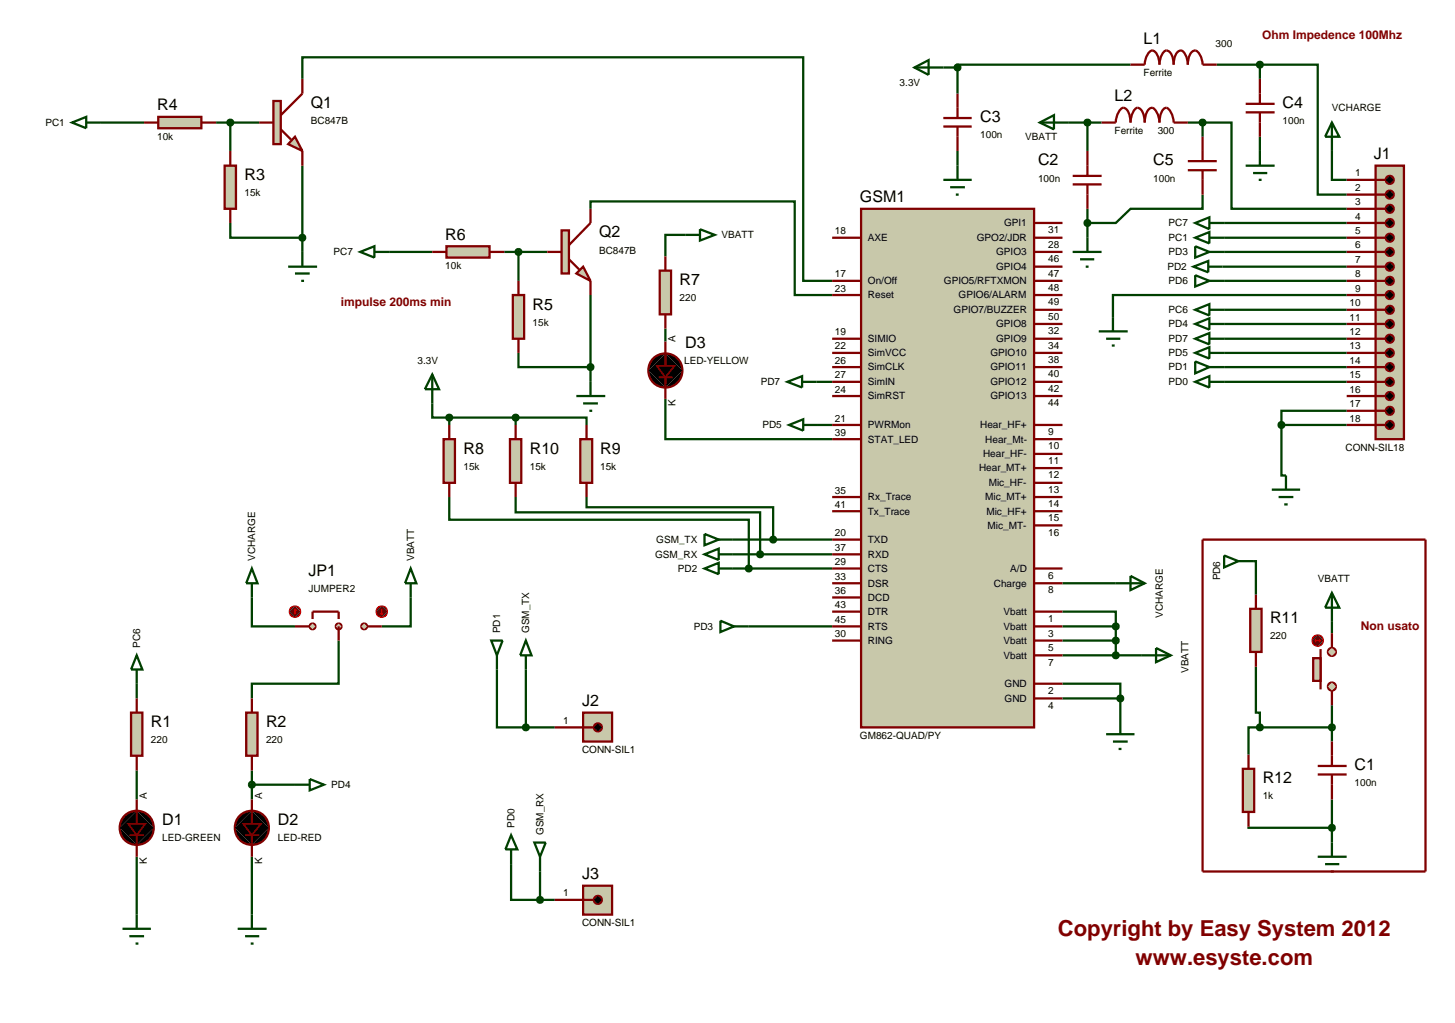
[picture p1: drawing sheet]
<svg xmlns="http://www.w3.org/2000/svg" width="257mm" height="180mm" viewBox="0 0 257 180" stroke-linecap="round" stroke-linejoin="round" font-family="sans-serif">
<g fill="none" stroke="#004000" stroke-width=".4">
<path d="M53.3 13.9v-3.8h88.3v39.4h5.1M166.3 11.9h2.5M168.8 11.9v4.6M199.3 11.4h-30.5v.5M214.5 11.4h7.6M222.1 11.4h10.2v22.9h5.1M222.1 11.4v2.5M17.8 21.6h7.6M38.1 21.6h7.6M40.6 39.3v2.6h12.7M40.6 21.6v5M53.3 29.2v15.2"/>
<path d="M104.1 36.8v-1.3h36v16.5h6.6M168.8 26.6v2.6M188.3 21.6h5.9M191.7 21.6v5M191.7 36.8v5.1M209.4 21.6h2.6M212 21.6h5.1v15.2h20.3M212 34.3v2.5h-12.7l-2.6 2.5h-5M212 21.6v2.5M215.8 39.3h21.6M222.1 24.1v2.5M234.8 26.6v5.1h2.6"/>
<path d="M68.6 44.4h7.6M88.9 44.4h7.6M91.4 44.4v5.1M104.1 52v15.3M117.3 57.9v2.3M120.9 41.4h-3.6v3.8M215.5 47h21.9M215.8 44.4h21.6M215.8 41.9h21.6M215.8 54.6h21.6M215.8 57.1h21.6M215.8 59.7h21.6"/>
<path d="M215.8 49.5h21.6M237.4 52h-41.2v3.9M76.2 71.1v2.5h3M79.2 73.6v1.3M79.2 73.6h11.7M90.9 73.6h12.5v1.3M90.9 73.6v1.3M91.4 62.2v2.5h12.7M117.3 70.3v7.1h29.4M143.9 67.3h2.8M144.2 74.9h2.5M215.8 67.3h21.6"/>
<path d="M215.8 62.2h21.6M215.8 64.7h21.6M225.9 74.9v8.9h.8M225.9 74.9h11.5M237.4 72.4h-11.5v2.5M79.2 87.6v4h52.8v8.6M90.9 87.6v2.7h43.1v7.4M103.4 87.6v1.8h32.9v5.7M129.2 97.7h17.5M129.2 95.1h17.5M220.9 98.9h.5v5.9M44.4 105.3v5.1h7.6"/>
<path d="M59.7 112.9v7.6h-15.3v2.6M72.4 105.3v5.1h-5.1M87.6 118v10.2h5.1M92.7 118v10.2M129.2 100.2h17.5M132 110.4h14.7M187.3 107.8h9.4v2.6M187.3 110.4h9.4M187.3 102.8h9.4M187.3 115.5h14M187.3 112.9h9.4M196.7 110.4v5.1"/>
<path d="M221.4 117.5v8.1h.7v2.6M234.8 109.6v2M24.1 120.5v2.6M24.1 135.8v5.1M44.4 135.8v5.1M44.4 138.3h7.6M92.7 128.2h5.1M187.3 120.5h10.2v2.6M187.3 123.1h10.2M197.5 123.1v3.8M222.1 128.2h-2v4.8M222.1 128.2h12.7"/>
<path d="M234.8 124.3v6.4M24.1 151v10.2M44.4 151v10.2M90.1 152.3v6.3h5.1M95.2 158.6h2.6M95.2 153.6v5M220.1 145.7v.2h14.7M234.8 140.9v7.6"/>
</g>
<path d="M23.1 125.6h2v7.6h-2z" fill="#c8c8aa" stroke="#800000" stroke-width=".4"/>
<path d="M24.1 123.1v2.5M24.1 133.2v2.6M24.1 140.9v4.3M24.1 147.2v3.8" fill="none" stroke="#800000" stroke-width=".4"/>
<path d="M21.7 144a2.97 2.97 0 0 1 2.4-1.1l-3 3 .1-.7zM24.1 142.9a2.95 2.95 0 0 1 3 3zM27.1 145.9a2.95 2.95 0 0 1-3 3zM21.1 145.9l3 3a2.95 2.95 0 0 1-3-3z" fill="#000" stroke="#800000" stroke-width=".4"/>
<path d="M21.1 145.9l3-3 3 3-3 3z" fill="#000"/>
<path d="M22.8 147.2h2.6" fill="none" stroke="#800000" stroke-width=".3"/>
<path d="M22.6 145.2h3l-1.5 2z" fill="#000" stroke="#800000" stroke-width=".3"/>
<path d="M24.1 115.5l1 2.5h-2zM24.1 118v2.5M21.6 163.7h5M22.8 165h2.6M23.9 166.3h.5M24.1 161.2v2.5" fill="none" stroke="#004000" stroke-width=".4"/>
<path d="M43.4 125.6h2v7.6h-2z" fill="#c8c8aa" stroke="#800000" stroke-width=".4"/>
<path d="M44.4 123.1v2.5M44.4 133.2v2.6M44.4 140.9v4.3M44.4 147.2v3.8" fill="none" stroke="#800000" stroke-width=".4"/>
<path d="M42 144a2.97 2.97 0 0 1 2.4-1.1l-3 3 .1-.7zM44.4 142.9a2.95 2.95 0 0 1 3 3zM47.4 145.9a2.95 2.95 0 0 1-3 3zM41.4 145.9l3 3a2.95 2.95 0 0 1-3-3z" fill="#000" stroke="#800000" stroke-width=".4"/>
<path d="M41.4 145.9l3-3 3 3-3 3z" fill="#000"/>
<path d="M43.2 147.2h2.5" fill="none" stroke="#800000" stroke-width=".3"/>
<path d="M42.9 145.2h3.1l-1.6 2z" fill="#000" stroke="#800000" stroke-width=".3"/>
<path d="M44.4 100.2l1 2.6h-2zM44.4 102.8v2.5M52 138.3h2.6M54.6 137.3l2.5 1-2.5 1zM41.9 163.7h5.1M43.2 165h2.5M44.2 166.3h.5M44.4 161.2v2.5" fill="none" stroke="#004000" stroke-width=".4"/>
<path d="M44 138l.4-.2-.5 .5zM44.4 137.8l.4 .2 .1 .3zM44.4 138.8l.5-.5-.2 .4zM43.9 138.3l.5 .5-.3-.1z" fill="#004000" stroke="#004000" stroke-width=".4"/>
<path d="M43.9 138.3l.5-.5 .5 .5-.5 .5z" fill="#004000"/>
<g fill="#c8c8aa" stroke="#800000" stroke-width=".4">
<path d="M52 24.1l1.3 2.5-2.5-1.2z"/>
<path d="M48.2 17.8h1.3v7.6h-1.3z"/>
</g>
<path d="M53.3 13.9v2.6l-3.8 3.8M45.7 21.6h2.5M49.5 22.8l1.8 1.8M53.3 26.6v2.6" fill="none" stroke="#800000" stroke-width=".4"/>
<path d="M50.8 47h5.1M52 48.2h2.6M53.1 49.5h.5M53.3 44.4v2.6" fill="none" stroke="#004000" stroke-width=".4"/>
<path d="M39.6 29.2h2v7.6h-2z" fill="#c8c8aa" stroke="#800000" stroke-width=".4"/>
<path d="M40.6 26.6v2.6M40.6 36.8v2.5" fill="none" stroke="#800000" stroke-width=".4"/>
<path d="M27.9 20.6h7.6v2h-7.6z" fill="#c8c8aa" stroke="#800000" stroke-width=".4"/>
<path d="M25.4 21.6h2.5M35.5 21.6h2.6" fill="none" stroke="#800000" stroke-width=".4"/>
<path d="M52.9 41.6l.4-.2-.5 .5zM53.3 41.4l.4 .2 .1 .3zM53.3 42.4l.5-.5-.1 .3zM52.8 41.9l.5 .5-.3-.1z" fill="#004000" stroke="#004000" stroke-width=".4"/>
<path d="M52.8 41.9l.5-.5 .5 .5-.5 .5z" fill="#004000"/>
<path d="M40.2 21.3l.4-.2-.5 .5zM40.6 21.1l.4 .2 .1 .3zM40.6 22.1l.5-.5-.1 .3zM40.1 21.6l.5 .5-.3-.1z" fill="#004000" stroke="#004000" stroke-width=".4"/>
<path d="M40.6 21.1l.5 .5-.5 .5-.5-.5z" fill="#004000"/>
<path d="M12.7 21.6l2.5-1v2zM15.2 21.6h2.6" fill="none" stroke="#004000" stroke-width=".4"/>
<g fill="#c8c8aa" stroke="#800000" stroke-width=".4">
<path d="M101.6 48.2l1.2-1.2 1.3 2.5z"/>
<path d="M99 40.6h1.3v7.6h-1.3z"/>
</g>
<path d="M104.1 36.8v2.5l-3.8 3.9M96.5 44.4h2.5M100.3 45.7l1.8 1.8M104.1 49.5v2.5" fill="none" stroke="#800000" stroke-width=".4"/>
<path d="M101.6 69.8h5.1M102.8 71.1h2.6M103.9 72.4h.5M104.1 67.3v2.5" fill="none" stroke="#004000" stroke-width=".4"/>
<path d="M90.4 52h2v7.7h-2z" fill="#c8c8aa" stroke="#800000" stroke-width=".4"/>
<path d="M91.4 49.5v2.5M91.4 59.7v2.5" fill="none" stroke="#800000" stroke-width=".4"/>
<path d="M78.7 43.4h7.6v2h-7.6z" fill="#c8c8aa" stroke="#800000" stroke-width=".4"/>
<path d="M76.2 44.4h2.5M86.3 44.4h2.6" fill="none" stroke="#800000" stroke-width=".4"/>
<path d="M103.7 64.4l.4-.2-.5 .5zM104.1 64.2l.3 .1 .2 .4zM104.6 64.7l-.1 .3-.4 .2zM103.6 64.7l.5 .5-.3-.1z" fill="#004000" stroke="#004000" stroke-width=".4"/>
<path d="M103.6 64.7l.5-.5 .5 .5-.5 .5z" fill="#004000"/>
<path d="M91 44.1l.4-.2-.5 .5zM91.4 43.9l.4 .2 .1 .3zM91.9 44.4l-.1 .3-.4 .2zM90.9 44.4l.5 .5-.3-.1z" fill="#004000" stroke="#004000" stroke-width=".4"/>
<path d="M90.9 44.4l.5-.5 .5 .5-.5 .5z" fill="#004000"/>
<path d="M63.5 44.4l2.5-1v2zM66 44.4h2.6M120.9 41.4h2.5M123.4 40.4l2.6 1-2.6 1zM138.8 67.3l2.6-1v2zM139.1 74.9l2.5-1v2zM141.4 67.3h2.5M141.6 74.9h2.6M124.2 94.1l2.5 1-2.5 1zM124.2 97.7l2.5-1v2zM126.7 95.1h2.5M126.7 97.7h2.5" fill="none" stroke="#004000" stroke-width=".4"/>
<path d="M114.9 63.4a2.97 2.97 0 0 1 2.4-1.1l-3 3 .1-.7zM117.3 62.3a2.95 2.95 0 0 1 3 3zM120.3 65.3a2.95 2.95 0 0 1-3 3zM114.3 65.3l3 3a2.95 2.95 0 0 1-3-3z" fill="#000" stroke="#800000" stroke-width=".4"/>
<path d="M114.3 65.3l3-3 3 3-3 3z" fill="#000"/>
<path d="M116.1 66.5h2.5" fill="none" stroke="#800000" stroke-width=".3"/>
<path d="M117.3 60.2v4.3M117.3 66.5v3.8" fill="none" stroke="#800000" stroke-width=".4"/>
<path d="M115.8 64.5h3.1l-1.6 2z" fill="#000" stroke="#800000" stroke-width=".3"/>
<path d="M151.8 36.8h30.5v91.4h-30.5z" fill="#c8c8aa" stroke="#800000" stroke-width=".4"/>
<g fill="none" stroke="#800000" stroke-width=".4">
<path d="M182.3 39.3h5M146.7 52h5.1M146.7 49.5h5.1M146.7 41.9h5.1M146.7 59.7h5.1M182.3 52h5M182.3 49.5h5M182.3 41.9h5M182.3 59.7h5M182.3 57.1h5M182.3 44.4h5M182.3 47h5"/>
<path d="M182.3 54.6h5M146.7 74.9h5.1M146.7 77.4h5.1M146.7 62.2h5.1M146.7 64.7h5.1M146.7 67.3h5.1M146.7 69.8h5.1M182.3 74.9h5M182.3 77.4h5M182.3 62.2h5M182.3 64.7h5M182.3 67.3h5"/>
<path d="M182.3 69.8h5M146.7 87.6h5.1M146.7 90.1h5.1M146.7 95.1h5.1M146.7 97.7h5.1M182.3 80h5M182.3 82.5h5M182.3 85.1h5M182.3 87.6h5M182.3 90.1h5M182.3 92.6h5M146.7 107.8h5.1"/>
<path d="M146.7 110.4h5.1M146.7 112.9h5.1M146.7 100.2h5.1M146.7 102.8h5.1M146.7 105.3h5.1M182.3 107.8h5M182.3 110.4h5M182.3 112.9h5M182.3 115.5h5M182.3 100.2h5M182.3 102.8h5M182.3 120.5h5"/>
<path d="M182.3 123.1h5"/>
</g>
<path d="M116.3 47.7h2v7.7h-2z" fill="#c8c8aa" stroke="#800000" stroke-width=".4"/>
<path d="M117.3 45.2v2.5M117.3 55.4v2.5" fill="none" stroke="#800000" stroke-width=".4"/>
<path d="M124.2 100.2l2.5-1v2zM126.7 100.2h2.5M127 109.4l2.4 1-2.4 1zM129.4 110.4h2.6" fill="none" stroke="#004000" stroke-width=".4"/>
<path d="M78.2 77.4h2v7.7h-2z" fill="#c8c8aa" stroke="#800000" stroke-width=".4"/>
<path d="M79.2 74.9v2.5M79.2 85.1v2.5" fill="none" stroke="#800000" stroke-width=".4"/>
<path d="M102.3 77.4h2.1v7.7h-2.1z" fill="#c8c8aa" stroke="#800000" stroke-width=".4"/>
<path d="M103.4 74.9v2.5M103.4 85.1v2.5" fill="none" stroke="#800000" stroke-width=".4"/>
<path d="M76.2 66l1.2 2.6h-2.5zM76.2 66v5.1" fill="none" stroke="#004000" stroke-width=".4"/>
<path d="M131.6 99.9l.4-.2-.5 .5zM132 99.7l.4 .2 .1 .3zM132 100.7l.5-.5-.2 .4zM131.5 100.2l.5 .5-.3-.1z" fill="#004000" stroke="#004000" stroke-width=".4"/>
<path d="M132 99.7l.5 .5-.5 .5-.5-.5z" fill="#004000"/>
<path d="M89.9 77.4h2v7.7h-2z" fill="#c8c8aa" stroke="#800000" stroke-width=".4"/>
<path d="M90.9 74.9v2.5M90.9 85.1v2.5" fill="none" stroke="#800000" stroke-width=".4"/>
<path d="M78.8 73.3l.4-.2-.5 .5zM79.2 73.1l.4 .2 .1 .3zM79.7 73.6l-.1 .3-.4 .2zM78.7 73.6l.5 .5-.4-.2z" fill="#004000" stroke="#004000" stroke-width=".4"/>
<path d="M78.7 73.6l.5-.5 .5 .5-.5 .5z" fill="#004000"/>
<path d="M90.5 73.3l.4-.2-.5 .5zM90.9 73.1l.3 .1 .2 .4zM91.4 73.6l-.1 .3-.4 .2zM90.4 73.6l.5 .5-.4-.2z" fill="#004000" stroke="#004000" stroke-width=".4"/>
<path d="M90.4 73.6l.5-.5 .5 .5-.5 .5z" fill="#004000"/>
<path d="M133.6 97.4l.4-.2-.5 .5zM134 97.2l.4 .2 .1 .3zM134.5 97.7l-.1 .3-.4 .2zM133.5 97.7l.5 .5-.4-.2z" fill="#004000" stroke="#004000" stroke-width=".4"/>
<path d="M133.5 97.7l.5-.5 .5 .5-.5 .5z" fill="#004000"/>
<path d="M136 94.7l.3-.1-.5 .5zM136.3 94.6l.3 .1 .2 .4zM136.8 95.1l-.2 .4-.3 .1zM135.8 95.1l.5 .5-.4-.2z" fill="#004000" stroke="#004000" stroke-width=".4"/>
<path d="M136.3 94.6l.5 .5-.5 .5-.5-.5z" fill="#004000"/>
<path d="M195 129.4h5M196.2 130.7h2.6M197.2 132h.5M197.5 126.9v2.5" fill="none" stroke="#004000" stroke-width=".4"/>
<path d="M197.1 122.8l.4-.2-.5 .5zM197.5 122.6l.4 .2 .1 .3zM198 123.1l-.1 .3-.4 .2zM197 123.1l.5 .5-.4-.2z" fill="#004000" stroke="#004000" stroke-width=".4"/>
<path d="M197 123.1l.5-.5 .5 .5-.5 .5z" fill="#004000"/>
<path d="M196.7 102.8h5.1M199.3 101.5l2.5 1.3-2.5 1.2zM201.3 115.5h5.1M203.8 114.2l2.6 1.3-2.6 1.2z" fill="none" stroke="#004000" stroke-width=".4"/>
<path d="M196.3 115.2l.4-.2-.5 .5zM196.7 115l.4 .2 .1 .3zM197.2 115.5l-.1 .3-.4 .2zM196.2 115.5l.5 .5-.3-.1z" fill="#004000" stroke="#004000" stroke-width=".4"/>
<path d="M196.2 115.5l.5-.5 .5 .5-.5 .5z" fill="#004000"/>
<path d="M196.3 112.6l.4-.2-.5 .5zM196.7 112.4l.4 .2 .1 .3zM196.7 113.4l.5-.5-.1 .3zM196.2 112.9l.5 .5-.3-.1z" fill="#004000" stroke="#004000" stroke-width=".4"/>
<path d="M196.2 112.9l.5-.5 .5 .5-.5 .5z" fill="#004000"/>
<path d="M196.3 110.1l.4-.2-.5 .5zM196.7 109.9l.4 .2 .1 .3zM197.2 110.4l-.1 .3-.4 .2zM196.2 110.4l.5 .5-.4-.2z" fill="#004000" stroke="#004000" stroke-width=".4"/>
<path d="M196.2 110.4l.5-.5 .5 .5-.5 .5z" fill="#004000"/>
<path d="M90.1 147.2l1.1 2.5h-2.1zM90.1 149.7v2.6" fill="none" stroke="#004000" stroke-width=".4"/>
<path d="M55.1 109.1v-1.3h4.6v1.3" fill="none" stroke="#800000" stroke-width=".4"/>
<g fill="#c8c8aa" stroke="#800000" stroke-width=".4">
<path d="M54.8 110l.3-.1-.5 .5zM55.1 109.9l.4 .2 .1 .3zM55.6 110.4l-.1 .3-.4 .2zM54.6 110.4l.5 .5-.4-.2z"/>
<path d="M63.9 110l.3-.1-.5 .5zM64.2 109.9l.3 .1 .2 .4zM64.7 110.4l-.2 .4-.3 .1zM63.7 110.4l.5 .5-.4-.2z"/>
<path d="M59.4 110l.3-.1-.5 .5zM59.7 109.9l.3 .1 .2 .4zM60.2 110.4l-.1 .3-.4 .2zM59.2 110.4l.5 .5-.4-.2z"/>
</g>
<g fill="#c8c8aa">
<path d="M55.1 109.9l.5 .5-.5 .5-.5-.5z"/>
<path d="M64.2 109.9l.5 .5-.5 .5-.5-.5z"/>
<path d="M59.7 109.9l.5 .5-.5 .5-.5-.5z"/>
</g>
<path d="M52 110.4h2.6M59.7 110.4v2.5M64.7 110.4h2.6" fill="none" stroke="#800000" stroke-width=".4"/>
<path d="M51.3 107.1l.7-.3-1 1zM52 106.8a.94 .94 0 0 1 1 1zM53 107.8a.94 .94 0 0 1-1 1zM51 107.8l1 1a.94 .94 0 0 1-1-1z" fill="#400000" stroke="#f00" stroke-width=".2"/>
<path d="M51 107.8l1-1 1 1-1 1z" fill="#400000"/>
<path d="M52 107.3l-.2 .3M52 107.3l.3 .3M52 107.3v1" fill="none" stroke="#f00" stroke-width=".2"/>
<path d="M66.6 107.1l.7-.3-1 1zM67.3 106.8a.94 .94 0 0 1 1 1zM68.3 107.8a.94 .94 0 0 1-1 1zM66.3 107.8l1 1a.94 .94 0 0 1-1-1z" fill="#400000" stroke="#f00" stroke-width=".2"/>
<path d="M66.3 107.8l1-1 1 1-1 1z" fill="#400000"/>
<path d="M67 108.1l.3 .2M67.3 107.3v1M67.5 108.1l-.2 .2" fill="none" stroke="#f00" stroke-width=".2"/>
<g fill="none" stroke="#004000" stroke-width=".4">
<path d="M183.3 21.6l2.5-1.3v2.5zM183.3 21.6h5M234.8 21.6l1.3 2.5h-2.5zM234.8 21.6v5M224.2 86.3h5M225.4 87.6h2.6M226.4 88.9h.6M226.7 83.8v2.5M86.6 112.9h2l-1 2.6zM87.6 115.5v2.5M92.7 112.9l1 2.6h-2zM92.7 115.5v2.5"/>
<path d="M94.2 148.5h2l-1 2.5zM95.2 151v2.6"/>
</g>
<path d="M242.5 29.2h5v48.2h-5z" fill="#c8c8aa" stroke="#800000" stroke-width=".4"/>
<g fill="none" stroke="#800000" stroke-width=".4">
<path d="M237.4 31.7h6.8M237.4 34.3h6.8M237.4 36.8h6.8M237.4 39.3h6.8M237.4 41.9h6.8M237.4 44.4h6.8M237.4 47h6.8M237.4 49.5h6.8M237.4 52h6.8M237.4 54.6h6.8M237.4 57.1h6.8M237.4 59.7h6.8"/>
<path d="M237.4 62.2h6.8M237.4 64.7h6.8M237.4 67.3h6.8M237.4 69.8h6.8M237.4 72.4h6.8M237.4 74.9h6.8"/>
</g>
<g fill="#000" stroke="#800000" stroke-width=".4">
<path d="M244.5 31.2l.5-.2-.7 .7zM245 31a.68 .68 0 0 1 .7 .7zM245.7 31.7a.68 .68 0 0 1-.7 .7zM244.3 31.7l.7 .7a.68 .68 0 0 1-.7-.7z"/>
<path d="M244.5 33.8l.5-.2-.7 .7zM245 33.6a.68 .68 0 0 1 .7 .7zM245.7 34.3a.68 .68 0 0 1-.7 .7zM244.3 34.3l.7 .7a.68 .68 0 0 1-.7-.7z"/>
<path d="M244.5 36.3l.5-.2-.7 .7zM245 36.1a.68 .68 0 0 1 .7 .7zM245.7 36.8a.68 .68 0 0 1-.7 .7zM244.3 36.8l.7 .7a.68 .68 0 0 1-.7-.7z"/>
<path d="M244.5 38.8l.5-.2-.7 .7zM245 38.6a.68 .68 0 0 1 .7 .7zM245.7 39.3a.68 .68 0 0 1-.7 .7zM244.3 39.3l.7 .7a.68 .68 0 0 1-.7-.7z"/>
<path d="M244.5 41.4l.5-.2-.7 .7zM245 41.2a.68 .68 0 0 1 .7 .7zM245.7 41.9a.68 .68 0 0 1-.7 .7zM244.3 41.9l.7 .7a.68 .68 0 0 1-.7-.7z"/>
<path d="M244.5 43.9l.5-.2-.7 .7zM245 43.7a.68 .68 0 0 1 .7 .7zM245.7 44.4a.68 .68 0 0 1-.7 .7zM244.3 44.4l.7 .7a.68 .68 0 0 1-.7-.7z"/>
<path d="M244.5 46.5l.5-.2-.7 .7zM245 46.3a.68 .68 0 0 1 .7 .7zM245.7 47a.68 .68 0 0 1-.7 .7zM244.3 47l.7 .7a.68 .68 0 0 1-.7-.7z"/>
<path d="M244.5 49l.5-.2-.7 .7zM245 48.8a.68 .68 0 0 1 .7 .7zM245.7 49.5a.68 .68 0 0 1-.7 .7zM244.3 49.5l.7 .7a.68 .68 0 0 1-.7-.7z"/>
<path d="M244.5 51.5l.5-.2-.7 .7zM245 51.3a.68 .68 0 0 1 .7 .7zM245.7 52a.68 .68 0 0 1-.7 .7zM244.3 52l.7 .7a.68 .68 0 0 1-.7-.7z"/>
<path d="M244.5 54.1l.5-.2-.7 .7zM245 53.9a.68 .68 0 0 1 .7 .7zM245.7 54.6a.68 .68 0 0 1-.7 .7zM244.3 54.6l.7 .7a.68 .68 0 0 1-.7-.7z"/>
<path d="M244.5 56.6l.5-.2-.7 .7zM245 56.4a.68 .68 0 0 1 .7 .7zM245.7 57.1a.68 .68 0 0 1-.7 .7zM244.3 57.1l.7 .7a.68 .68 0 0 1-.7-.7z"/>
<path d="M244.5 59.2l.5-.2-.7 .7zM245 59a.68 .68 0 0 1 .7 .7zM245.7 59.7a.68 .68 0 0 1-.7 .7zM244.3 59.7l.7 .7a.68 .68 0 0 1-.7-.7z"/>
<path d="M244.5 61.7l.5-.2-.7 .7zM245 61.5a.68 .68 0 0 1 .7 .7zM245.7 62.2a.68 .68 0 0 1-.7 .7zM244.3 62.2l.7 .7a.68 .68 0 0 1-.7-.7z"/>
<path d="M244.5 64.2l.5-.2-.7 .7zM245 64a.68 .68 0 0 1 .7 .7zM245.7 64.7a.68 .68 0 0 1-.7 .7zM244.3 64.7l.7 .7a.68 .68 0 0 1-.7-.7z"/>
<path d="M244.5 66.8l.5-.2-.7 .7zM245 66.6a.68 .68 0 0 1 .7 .7zM245.7 67.3a.68 .68 0 0 1-.7 .7zM244.3 67.3l.7 .7a.68 .68 0 0 1-.7-.7z"/>
<path d="M244.5 69.3l.5-.2-.7 .7zM245 69.1a.68 .68 0 0 1 .7 .7zM245.7 69.8a.68 .68 0 0 1-.7 .7zM244.3 69.8l.7 .7a.68 .68 0 0 1-.7-.7z"/>
<path d="M244.5 71.9l.5-.2-.7 .7zM245 71.7a.68 .68 0 0 1 .7 .7zM245.7 72.4a.68 .68 0 0 1-.7 .7zM244.3 72.4l.7 .7a.68 .68 0 0 1-.7-.7z"/>
<path d="M244.5 74.4l.5-.2-.7 .7zM245 74.2a.68 .68 0 0 1 .7 .7zM245.7 74.9a.68 .68 0 0 1-.7 .7zM244.3 74.9l.7 .7a.68 .68 0 0 1-.7-.7z"/>
</g>
<g fill="#000">
<path d="M245 31l.7 .7-.7 .7-.7-.7zM245 33.6l.7 .7-.7 .7-.7-.7zM245 36.1l.7 .7-.7 .7-.7-.7zM245 38.6l.7 .7-.7 .7-.7-.7zM245 41.2l.7 .7-.7 .7-.7-.7zM245 43.7l.7 .7-.7 .7-.7-.7zM245 46.3l.7 .7-.7 .7-.7-.7zM245 48.8l.7 .7-.7 .7-.7-.7zM245 51.3l.7 .7-.7 .7-.7-.7zM245 53.9l.7 .7-.7 .7-.7-.7zM245 56.4l.7 .7-.7 .7-.7-.7zM245 59l.7 .7-.7 .7-.7-.7z"/>
<path d="M245 61.5l.7 .7-.7 .7-.7-.7zM245 64l.7 .7-.7 .7-.7-.7zM245 66.6l.7 .7-.7 .7-.7-.7zM245 69.1l.7 .7-.7 .7-.7-.7zM245 71.7l.7 .7-.7 .7-.7-.7zM245 74.2l.7 .7-.7 .7-.7-.7z"/>
</g>
<g fill="none" stroke="#004000" stroke-width=".4">
<path d="M161.2 11.9l2.5-1.3v2.6zM161.2 11.9h5.1M210.7 39.3l2.5-1v2.1zM213.2 39.3h2.6M210.4 47l2.6-1v2zM210.7 41.9l2.5-1v2zM210.7 43.4l2.5 1-2.5 1zM210.7 54.6l2.5-1v2zM210.7 57.1l2.5-1v2zM210.7 59.7l2.5-1v2zM213 47h2.5M213.2 41.9h2.6"/>
<path d="M213.2 44.4h2.6M213.2 54.6h2.6M213.2 57.1h2.6M213.2 59.7h2.6M210.7 62.2l2.5-1v2zM210.7 63.7l2.5 1-2.5 1.1zM210.7 67.3l2.5-1v2zM213.2 62.2h2.6M213.2 64.7h2.6M213.2 67.3h2.6"/>
</g>
<path d="M102.8 125.6h5.1v5.1h-5.1z" fill="#c8c8aa" stroke="#800000" stroke-width=".4"/>
<path d="M97.8 128.2h6.8" fill="none" stroke="#800000" stroke-width=".4"/>
<path d="M104.9 127.7l.5-.2-.7 .7zM105.4 127.5a.68 .68 0 0 1 .7 .7zM105.4 128.9l.7-.7a.68 .68 0 0 1-.7 .7zM104.7 128.2l.7 .7a.68 .68 0 0 1-.7-.7z" fill="#000" stroke="#800000" stroke-width=".4"/>
<path d="M104.7 128.2l.7-.7 .7 .7-.7 .7z" fill="#000"/>
<path d="M102.8 156.1h5.1v5.1h-5.1z" fill="#c8c8aa" stroke="#800000" stroke-width=".4"/>
<path d="M97.8 158.6h6.8" fill="none" stroke="#800000" stroke-width=".4"/>
<path d="M104.9 158.1l.5-.2-.7 .7zM105.4 157.9a.68 .68 0 0 1 .7 .7zM105.4 159.3l.7-.7a.68 .68 0 0 1-.7 .7zM104.7 158.6l.7 .7a.68 .68 0 0 1-.7-.7z" fill="#000" stroke="#800000" stroke-width=".4"/>
<path d="M104.7 158.6l.7-.7 .7 .7-.7 .7z" fill="#000"/>
<path d="M92.3 127.9l.4-.2-.5 .5zM92.7 127.7l.3 .1 .2 .4zM93.2 128.2l-.2 .4-.3 .1zM92.2 128.2l.5 .5-.3-.1z" fill="#004000" stroke="#004000" stroke-width=".4"/>
<path d="M92.2 128.2l.5-.5 .5 .5-.5 .5z" fill="#004000"/>
<path d="M94.9 158.2l.3-.1-.5 .5zM95.2 158.1l.3 .1 .2 .4zM95.7 158.6l-.2 .4-.3 .1zM94.7 158.6l.5 .5-.4-.2z" fill="#004000" stroke="#004000" stroke-width=".4"/>
<path d="M95.2 158.1l.5 .5-.5 .5-.5-.5z" fill="#004000"/>
<path d="M210.7 48.5l2.5 1-2.5 1zM213.2 49.5h2.6M72.4 100.2l1 2.6h-2zM72.4 102.8v2.5" fill="none" stroke="#004000" stroke-width=".4"/>
<path d="M232.3 135h5.1M232.3 136.5h5.1M234.8 130.7v4.3M234.8 136.5v4.4" fill="none" stroke="#800000" stroke-width=".4"/>
<g fill="#c8c8aa" stroke="#800000" stroke-width=".4">
<path d="M234.3 114.4l.5-.2-.7 .7zM234.8 114.2a.68 .68 0 0 1 .7 .7zM235.5 114.9a.68 .68 0 0 1-.7 .7zM234.1 114.9l.7 .7a.68 .68 0 0 1-.7-.7z"/>
<path d="M234.3 120.5l.5-.2-.7 .7zM234.8 120.3a.68 .68 0 0 1 .7 .7zM234.8 121.7l.7-.7a.68 .68 0 0 1-.7 .7zM234.1 121l.7 .7a.68 .68 0 0 1-.7-.7z"/>
</g>
<g fill="#c8c8aa">
<path d="M234.1 114.9l.7-.7 .7 .7-.7 .7z"/>
<path d="M234.8 120.3l.7 .7-.7 .7-.7-.7z"/>
</g>
<path d="M232.8 114.4v7.1" fill="none" stroke="#800000" stroke-width=".4"/>
<path d="M231.5 116h1.3v4h-1.3z" fill="#c8c8aa" stroke="#800000" stroke-width=".4"/>
<path d="M234.8 111.6v2.6M234.8 121.8v2.5" fill="none" stroke="#800000" stroke-width=".4"/>
<path d="M231.6 112.2l.7-.3-1 1zM232.3 111.9a.94 .94 0 0 1 1 1zM232.3 113.9l1-1a.94 .94 0 0 1-1 1zM231.3 112.9l1 1a.94 .94 0 0 1-1-1z" fill="#400000" stroke="#f00" stroke-width=".2"/>
<path d="M232.3 111.9l1 1-1 1-1-1z" fill="#400000"/>
<path d="M231.8 112.9h1M231.8 112.9l.2 .3M232 112.7l-.2 .2M232.5 112.7l.3 .2M232.8 112.9l-.3 .3" fill="none" stroke="#f00" stroke-width=".2"/>
<path d="M215.8 97.9l2.5 1-2.5 1.1zM218.3 98.9h2.6M234.8 104.5l1.3 2.6h-2.5zM234.8 104.5v5.1M232.3 151h5.1M233.6 152.3h2.5M234.6 153.6h.5M234.8 148.5v2.5" fill="none" stroke="#004000" stroke-width=".4"/>
<path d="M220.4 107.3h2v7.6h-2z" fill="#c8c8aa" stroke="#800000" stroke-width=".4"/>
<path d="M221.4 104.8v2.5M221.4 114.9v2.6" fill="none" stroke="#800000" stroke-width=".4"/>
<path d="M234.4 127.9l.4-.2-.5 .5zM234.8 127.7l.4 .2 .1 .3zM235.3 128.2l-.1 .3-.4 .2zM234.3 128.2l.5 .5-.3-.1z" fill="#004000" stroke="#004000" stroke-width=".4"/>
<path d="M234.3 128.2l.5-.5 .5 .5-.5 .5z" fill="#004000"/>
<path d="M219.1 135.5h2v7.6h-2z" fill="#c8c8aa" stroke="#800000" stroke-width=".4"/>
<path d="M220.1 133v2.5M220.1 143.1v2.6" fill="none" stroke="#800000" stroke-width=".4"/>
<path d="M221.7 127.9l.4-.2-.5 .5zM222.1 127.7l.4 .2 .1 .3zM222.6 128.2l-.1 .3-.4 .2zM221.6 128.2l.5 .5-.3-.1z" fill="#004000" stroke="#004000" stroke-width=".4"/>
<path d="M221.6 128.2l.5-.5 .5 .5-.5 .5z" fill="#004000"/>
<path d="M234.4 145.6l.4-.2-.5 .5zM234.8 145.4l.4 .2 .1 .3zM235.3 145.9l-.1 .3-.4 .2zM234.3 145.9l.5 .5-.4-.2z" fill="#004000" stroke="#004000" stroke-width=".4"/>
<path d="M234.3 145.9l.5-.5 .5 .5-.5 .5z" fill="#004000"/>
<path d="M225.6 74.5l.3-.1-.5 .5zM225.9 74.4l.3 .1 .2 .4zM226.4 74.9l-.2 .4-.3 .1zM225.4 74.9l.5 .5-.4-.2z" fill="#004000" stroke="#004000" stroke-width=".4"/>
<path d="M225.4 74.9l.5-.5 .5 .5-.5 .5z" fill="#004000"/>
<path d="M166.3 31.7h5M167.5 33h2.6M168.5 34.3h.5M168.8 29.2v2.5M189.1 44.4h5.1M190.4 45.7h2.5M191.4 47h.5M191.7 41.9v2.5M193.7 58.4h5.1M195 59.7h2.5M196.2 55.9v2.5M196 60.9h.5" fill="none" stroke="#004000" stroke-width=".4"/>
<path d="M168.8 16.5v4.3M199.3 11.4h2.5a2.6 2.6 0 0 1 1.3-2.5 2.31 2.31 0 0 1 1.3 2.5 2.58 2.58 0 0 1 1.2-2.5 1.44 1.44 0 0 1 1.1 1.3l.2 1.2a2.98 2.98 0 0 1 .9-2.4 .85 .85 0 0 1 1.2 .7l.3 1.1 .1 .6a2.98 2.98 0 0 1 .9-2.4 .91 .91 0 0 1 1.2 .7l.4 1.1 .1 .6h2.5M166.3 20.8h5M166.3 22.3h5M168.8 22.3v4.3M189.1 31h5.1M189.1 32.5h5.1M191.7 26.6v4.4M191.7 32.5v4.3M194.2 21.6h2.5a2.79 2.79 0 0 1 1.3-2.6 1.5 1.5 0 0 1 1.1 1.3l.2 1.3a2.77 2.77 0 0 1 1.2-2.6 1.5 1.5 0 0 1 1.1 1.3l.2 1.3a3.2 3.2 0 0 1 .9-2.5 .9 .9 0 0 1 1.2 .7l.4 1.2 .1 .6a3.4 3.4 0 0 1 .9-2.5l.3-.1a2.79 2.79 0 0 1 1.3 2.6h2.5" fill="none" stroke="#800000" stroke-width=".4"/>
<path d="M168.5 11.5l.3-.1-.5 .5zM168.8 11.4l.3 .1 .2 .4zM168.8 12.4l.5-.5-.2 .4zM168.3 11.9l.5 .5-.4-.2z" fill="#004000" stroke="#004000" stroke-width=".4"/>
<path d="M168.8 11.4l.5 .5-.5 .5-.5-.5z" fill="#004000"/>
<path d="M219.6 18.3h5.1M219.6 19.8h5.1M222.1 13.9v4.4M222.1 19.8v4.3" fill="none" stroke="#800000" stroke-width=".4"/>
<path d="M221.7 11.1l.4-.2-.5 .5zM222.1 10.9l.4 .2 .1 .3zM222.6 11.4l-.1 .3-.4 .2zM221.6 11.4l.5 .5-.4-.2z" fill="#004000" stroke="#004000" stroke-width=".4"/>
<path d="M221.6 11.4l.5-.5 .5 .5-.5 .5z" fill="#004000"/>
<path d="M219.6 29.2h5.1M220.9 30.5h2.5M221.9 31.7h.5M222.1 26.6v2.6" fill="none" stroke="#004000" stroke-width=".4"/>
<path d="M191.4 21.2l.3-.1-.5 .5zM191.7 21.1l.4 .2 .1 .3zM192.2 21.6l-.2 .4-.3 .1zM191.2 21.6l.5 .5-.3-.1z" fill="#004000" stroke="#004000" stroke-width=".4"/>
<path d="M191.7 21.1l.5 .5-.5 .5-.5-.5z" fill="#004000"/>
<path d="M209.4 28.4h5.1M209.4 30h5.1M212 24.1v4.3M212 30v4.3" fill="none" stroke="#800000" stroke-width=".4"/>
<path d="M211.7 21.2l.3-.1-.5 .5zM212 21.1l.4 .2 .1 .3zM212.5 21.6l-.1 .3-.4 .2zM211.5 21.6l.5 .5-.3-.1z" fill="#004000" stroke="#004000" stroke-width=".4"/>
<path d="M212 21.1l.5 .5-.5 .5-.5-.5z" fill="#004000"/>
<path d="M191.3 39l.4-.2-.5 .5zM191.7 38.8l.3 .1 .2 .4zM192.2 39.3l-.2 .4-.3 .1zM191.2 39.3l.5 .5-.3-.1z" fill="#004000" stroke="#004000" stroke-width=".4"/>
<path d="M191.2 39.3l.5-.5 .5 .5-.5 .5z" fill="#004000"/>
<path d="M212 95.1h39.3v58.5h-39.3z" fill="none" stroke="#800000" stroke-width=".4"/>
<g font-size="3.9" fill="#800000">
<text x="186.5" y="164.9">Copyright by Easy System 2012</text>
<text x="200.2" y="170">www.esyste.com</text>
</g>
<g font-size="2.8">
<text x="201.6" y="7.8">L1</text>
<text x="196.5" y="17.9">L2</text>
<text x="27.7" y="19.5">R4</text>
<text x="54.8" y="19.1">Q1</text>
<text x="172.8" y="21.6">C3</text>
<text x="226.1" y="19.1">C4</text>
<text x="183" y="29.2">C2</text>
<text x="203.3" y="29.2">C5</text>
<text x="242.2" y="28.1">J1</text>
<text x="43.1" y="31.8">R3</text>
<text x="151.6" y="35.7">GSM1</text>
<text x="105.6" y="41.9">Q2</text>
<text x="78.5" y="42.3">R6</text>
<text x="119.8" y="50.3">R7</text>
<text x="93.9" y="54.6">R5</text>
<text x="120.8" y="61.3">D3</text>
<text x="81.7" y="80">R8</text>
<text x="93.4" y="80">R10</text>
<text x="105.8" y="80">R9</text>
<text x="54.4" y="101.5">JP1</text>
<text x="223.9" y="109.9">R11</text>
<text x="102.6" y="124.5">J2</text>
<text x="26.6" y="128.2">R1</text>
<text x="46.9" y="128.2">R2</text>
<text x="238.8" y="135.8">C1</text>
<text x="222.6" y="138.1">R12</text>
<text x="28.6" y="145.5">D1</text>
<text x="49" y="145.5">D2</text>
<text x="102.6" y="155">J3</text>
</g>
<g font-size="2.1" fill="#800000">
<text x="222.5" y="6.9">Ohm Impedence 100Mhz</text>
<text x="60.1" y="53.9">impulse 200ms min</text>
<text x="239.9" y="111">Non usato</text>
</g>
<g font-size="1.8">
<text x="214.3" y="8.3">300</text>
<text x="158.6" y="15.1">3.3V</text>
<text x="201.6" y="13.4">Ferrite</text>
<text x="8" y="22.2">PC1</text>
<text x="54.8" y="21.9">BC847B</text>
<text x="196.5" y="23.6">Ferrite</text>
<text x="204.1" y="23.6">300</text>
<text x="226.1" y="21.9">100n</text>
<text x="234.8" y="19.6">VCHARGE</text>
<text x="27.7" y="24.6">10k</text>
<text x="172.8" y="24.4">100n</text>
<text x="180.7" y="24.7">VBATT</text>
<text x="43.1" y="34.6">15k</text>
<text x="183" y="32.1">100n</text>
<text x="203.3" y="32.1">100n</text>
<text x="238.9" y="31.1">1</text>
<text x="238.9" y="33.7">2</text>
<text x="127.2" y="42">VBATT</text>
<text x="147.2" y="41.3">18</text>
<text x="177" y="39.9">GPI1</text>
<text x="184.8" y="41.1">31</text>
<text x="206" y="39.9">PC7</text>
<text x="238.9" y="36.2">3</text>
<text x="238.9" y="38.7">4</text>
<text x="238.9" y="41.3">5</text>
<text x="58.8" y="45">PC7</text>
<text x="78.5" y="47.4">10k</text>
<text x="105.6" y="44.8">BC847B</text>
<text x="153" y="42.5">AXE</text>
<text x="172.2" y="42.5">GPO2/JDR</text>
<text x="175.6" y="45">GPIO3</text>
<text x="175.6" y="47.6">GPIO4</text>
<text x="184.8" y="43.7">28</text>
<text x="184.8" y="46.2">46</text>
<text x="205.8" y="47.6">PD2</text>
<text x="206" y="42.5">PC1</text>
<text x="206" y="45">PD3</text>
<text x="238.9" y="43.8">6</text>
<text x="238.9" y="46.4">7</text>
<text x="119.8" y="53.1">220</text>
<text x="147.2" y="51.4">23</text>
<text x="147.2" y="48.9">17</text>
<text x="153" y="52.6">Reset</text>
<text x="153" y="50.1">On/Off</text>
<text x="166.4" y="50.1">GPIO5/RFTXMON</text>
<text x="169" y="52.6">GPIO6/ALARM</text>
<text x="184.8" y="48.8">47</text>
<text x="184.8" y="51.3">48</text>
<text x="184.8" y="53.8">49</text>
<text x="206" y="50.1">PD6</text>
<text x="237.9" y="54">10</text>
<text x="238.9" y="48.9">8</text>
<text x="238.9" y="51.4">9</text>
<text x="93.9" y="57.5">15k</text>
<text x="147.2" y="59.1">19</text>
<text x="168.1" y="55.2">GPIO7/BUZZER</text>
<text x="175.6" y="57.7">GPIO8</text>
<text x="184.8" y="58.9">32</text>
<text x="184.8" y="56.4">50</text>
<text x="206" y="55.2">PC6</text>
<text x="206" y="57.7">PD4</text>
<text x="237.9" y="56.5">11</text>
<text x="237.9" y="59.1">12</text>
<text x="73.6" y="64.1">3.3V</text>
<text x="119.1" y="60.2" transform="rotate(-90 119.1 60.2)">A</text>
<text x="120.6" y="64.1">LED-YELLOW</text>
<text x="147.2" y="61.6">22</text>
<text x="147.2" y="64.1">26</text>
<text x="153" y="60.3">SIMIO</text>
<text x="153" y="62.8">SimVCC</text>
<text x="153" y="65.3">SimCLK</text>
<text x="174.6" y="62.8">GPIO10</text>
<text x="174.6" y="65.3">GPIO11</text>
<text x="175.6" y="60.3">GPIO9</text>
<text x="184.8" y="61.5">34</text>
<text x="184.8" y="64">38</text>
<text x="206" y="60.3">PD7</text>
<text x="206" y="62.8">PD5</text>
<text x="206" y="65.3">PD1</text>
<text x="237.9" y="61.6">13</text>
<text x="237.9" y="64.1">14</text>
<text x="119.1" y="71.5" transform="rotate(-90 119.1 71.5)">K</text>
<text x="134.1" y="67.9">PD7</text>
<text x="147.2" y="66.7">27</text>
<text x="147.2" y="69.2">24</text>
<text x="153" y="67.9">SimIN</text>
<text x="153" y="70.4">SimRST</text>
<text x="174.6" y="67.9">GPIO12</text>
<text x="174.6" y="70.4">GPIO13</text>
<text x="184.8" y="66.5">40</text>
<text x="184.8" y="69.1">42</text>
<text x="184.8" y="71.6">44</text>
<text x="206" y="67.9">PD0</text>
<text x="237.9" y="66.7">15</text>
<text x="237.9" y="69.2">16</text>
<text x="237.9" y="71.8">17</text>
<text x="134.4" y="75.5">PD5</text>
<text x="147.2" y="74.3">21</text>
<text x="147.2" y="76.8">39</text>
<text x="153" y="75.5">PWRMon</text>
<text x="153" y="78">STAT_LED</text>
<text x="172.8" y="75.5">Hear_HF+</text>
<text x="173.7" y="78">Hear_Mt-</text>
<text x="184.8" y="76.7">9</text>
<text x="237.9" y="74.3">18</text>
<text x="81.7" y="82.9">15k</text>
<text x="93.4" y="82.9">15k</text>
<text x="105.8" y="82.9">15k</text>
<text x="172.6" y="83.1">Hear_MT+</text>
<text x="173.3" y="80.6">Hear_HF-</text>
<text x="184.8" y="79.2">10</text>
<text x="184.8" y="81.8">11</text>
<text x="237.2" y="79.5">CONN-SIL18</text>
<text x="147.2" y="87">35</text>
<text x="147.2" y="89.5">41</text>
<text x="153" y="88.2">Rx_Trace</text>
<text x="173.7" y="88.2">Mic_MT+</text>
<text x="174.3" y="85.7">Mic_HF-</text>
<text x="184.8" y="84.3">12</text>
<text x="184.8" y="86.9">13</text>
<text x="184.8" y="89.4">14</text>
<text x="115.7" y="95.7">GSM_TX</text>
<text x="147.2" y="94.5">20</text>
<text x="153" y="90.7">Tx_Trace</text>
<text x="153" y="95.7">TXD</text>
<text x="173.9" y="90.7">Mic_HF+</text>
<text x="174.1" y="93.2">Mic_MT-</text>
<text x="184.8" y="91.9">15</text>
<text x="184.8" y="94.4">16</text>
<text x="45" y="98.9" transform="rotate(-90 45 98.9)">VCHARGE</text>
<text x="73" y="98.9" transform="rotate(-90 73 98.9)">VBATT</text>
<text x="115.5" y="98.3">GSM_RX</text>
<text x="119.5" y="100.8">PD2</text>
<text x="147.2" y="97.1">37</text>
<text x="147.2" y="99.6">29</text>
<text x="153" y="98.3">RXD</text>
<text x="153" y="100.8">CTS</text>
<text x="178.1" y="100.8">A/D</text>
<text x="184.8" y="102">6</text>
<text x="54.4" y="104.3">JUMPER2</text>
<text x="147.2" y="102.2">33</text>
<text x="147.2" y="104.7">36</text>
<text x="147.2" y="107.2">43</text>
<text x="153" y="103.4">DSR</text>
<text x="153" y="105.9">DCD</text>
<text x="175.2" y="103.4">Charge</text>
<text x="184.8" y="104.6">8</text>
<text x="215.1" y="102.3" transform="rotate(-90 215.1 102.3)">PD6</text>
<text x="232.3" y="102.6">VBATT</text>
<text x="88.2" y="111.6" transform="rotate(-90 88.2 111.6)">PD1</text>
<text x="93.3" y="111.6" transform="rotate(-90 93.3 111.6)">GSM_TX</text>
<text x="122.3" y="111">PD3</text>
<text x="147.2" y="109.8">45</text>
<text x="147.2" y="112.3">30</text>
<text x="153" y="108.4">DTR</text>
<text x="153" y="111">RTS</text>
<text x="153" y="113.5">RING</text>
<text x="176.9" y="108.4">Vbatt</text>
<text x="176.9" y="111">Vbatt</text>
<text x="176.9" y="113.5">Vbatt</text>
<text x="184.8" y="109.6">1</text>
<text x="184.8" y="112.2">3</text>
<text x="205" y="108.9" transform="rotate(-90 205 108.9)">VCHARGE</text>
<text x="223.9" y="112.7">220</text>
<text x="24.7" y="114.2" transform="rotate(-90 24.7 114.2)">PC6</text>
<text x="176.9" y="116.1">Vbatt</text>
<text x="184.8" y="114.7">5</text>
<text x="184.8" y="117.3">7</text>
<text x="209.5" y="118.6" transform="rotate(-90 209.5 118.6)">VBATT</text>
<text x="177.1" y="121.1">GND</text>
<text x="177.1" y="123.7">GND</text>
<text x="184.8" y="122.3">2</text>
<text x="184.8" y="124.9">4</text>
<text x="26.6" y="131">220</text>
<text x="46.9" y="131">220</text>
<text x="99.3" y="127.6">1</text>
<text x="151.6" y="130.2">GM862-QUAD/PY</text>
<text x="102.6" y="132.7">CONN-SIL1</text>
<text x="25.9" y="140.9" transform="rotate(-90 25.9 140.9)">A</text>
<text x="46.2" y="140.9" transform="rotate(-90 46.2 140.9)">A</text>
<text x="58.4" y="138.9">PD4</text>
<text x="222.6" y="140.9">1k</text>
<text x="238.8" y="138.6">100n</text>
<text x="28.6" y="148.3">LED-GREEN</text>
<text x="49" y="148.3">LED-RED</text>
<text x="90.7" y="145.9" transform="rotate(-90 90.7 145.9)">PD0</text>
<text x="95.8" y="147.2" transform="rotate(-90 95.8 147.2)">GSM_RX</text>
<text x="25.9" y="152.2" transform="rotate(-90 25.9 152.2)">K</text>
<text x="46.2" y="152.2" transform="rotate(-90 46.2 152.2)">K</text>
<text x="99.3" y="158">1</text>
<text x="102.6" y="163.2">CONN-SIL1</text>
</g>
</svg>
